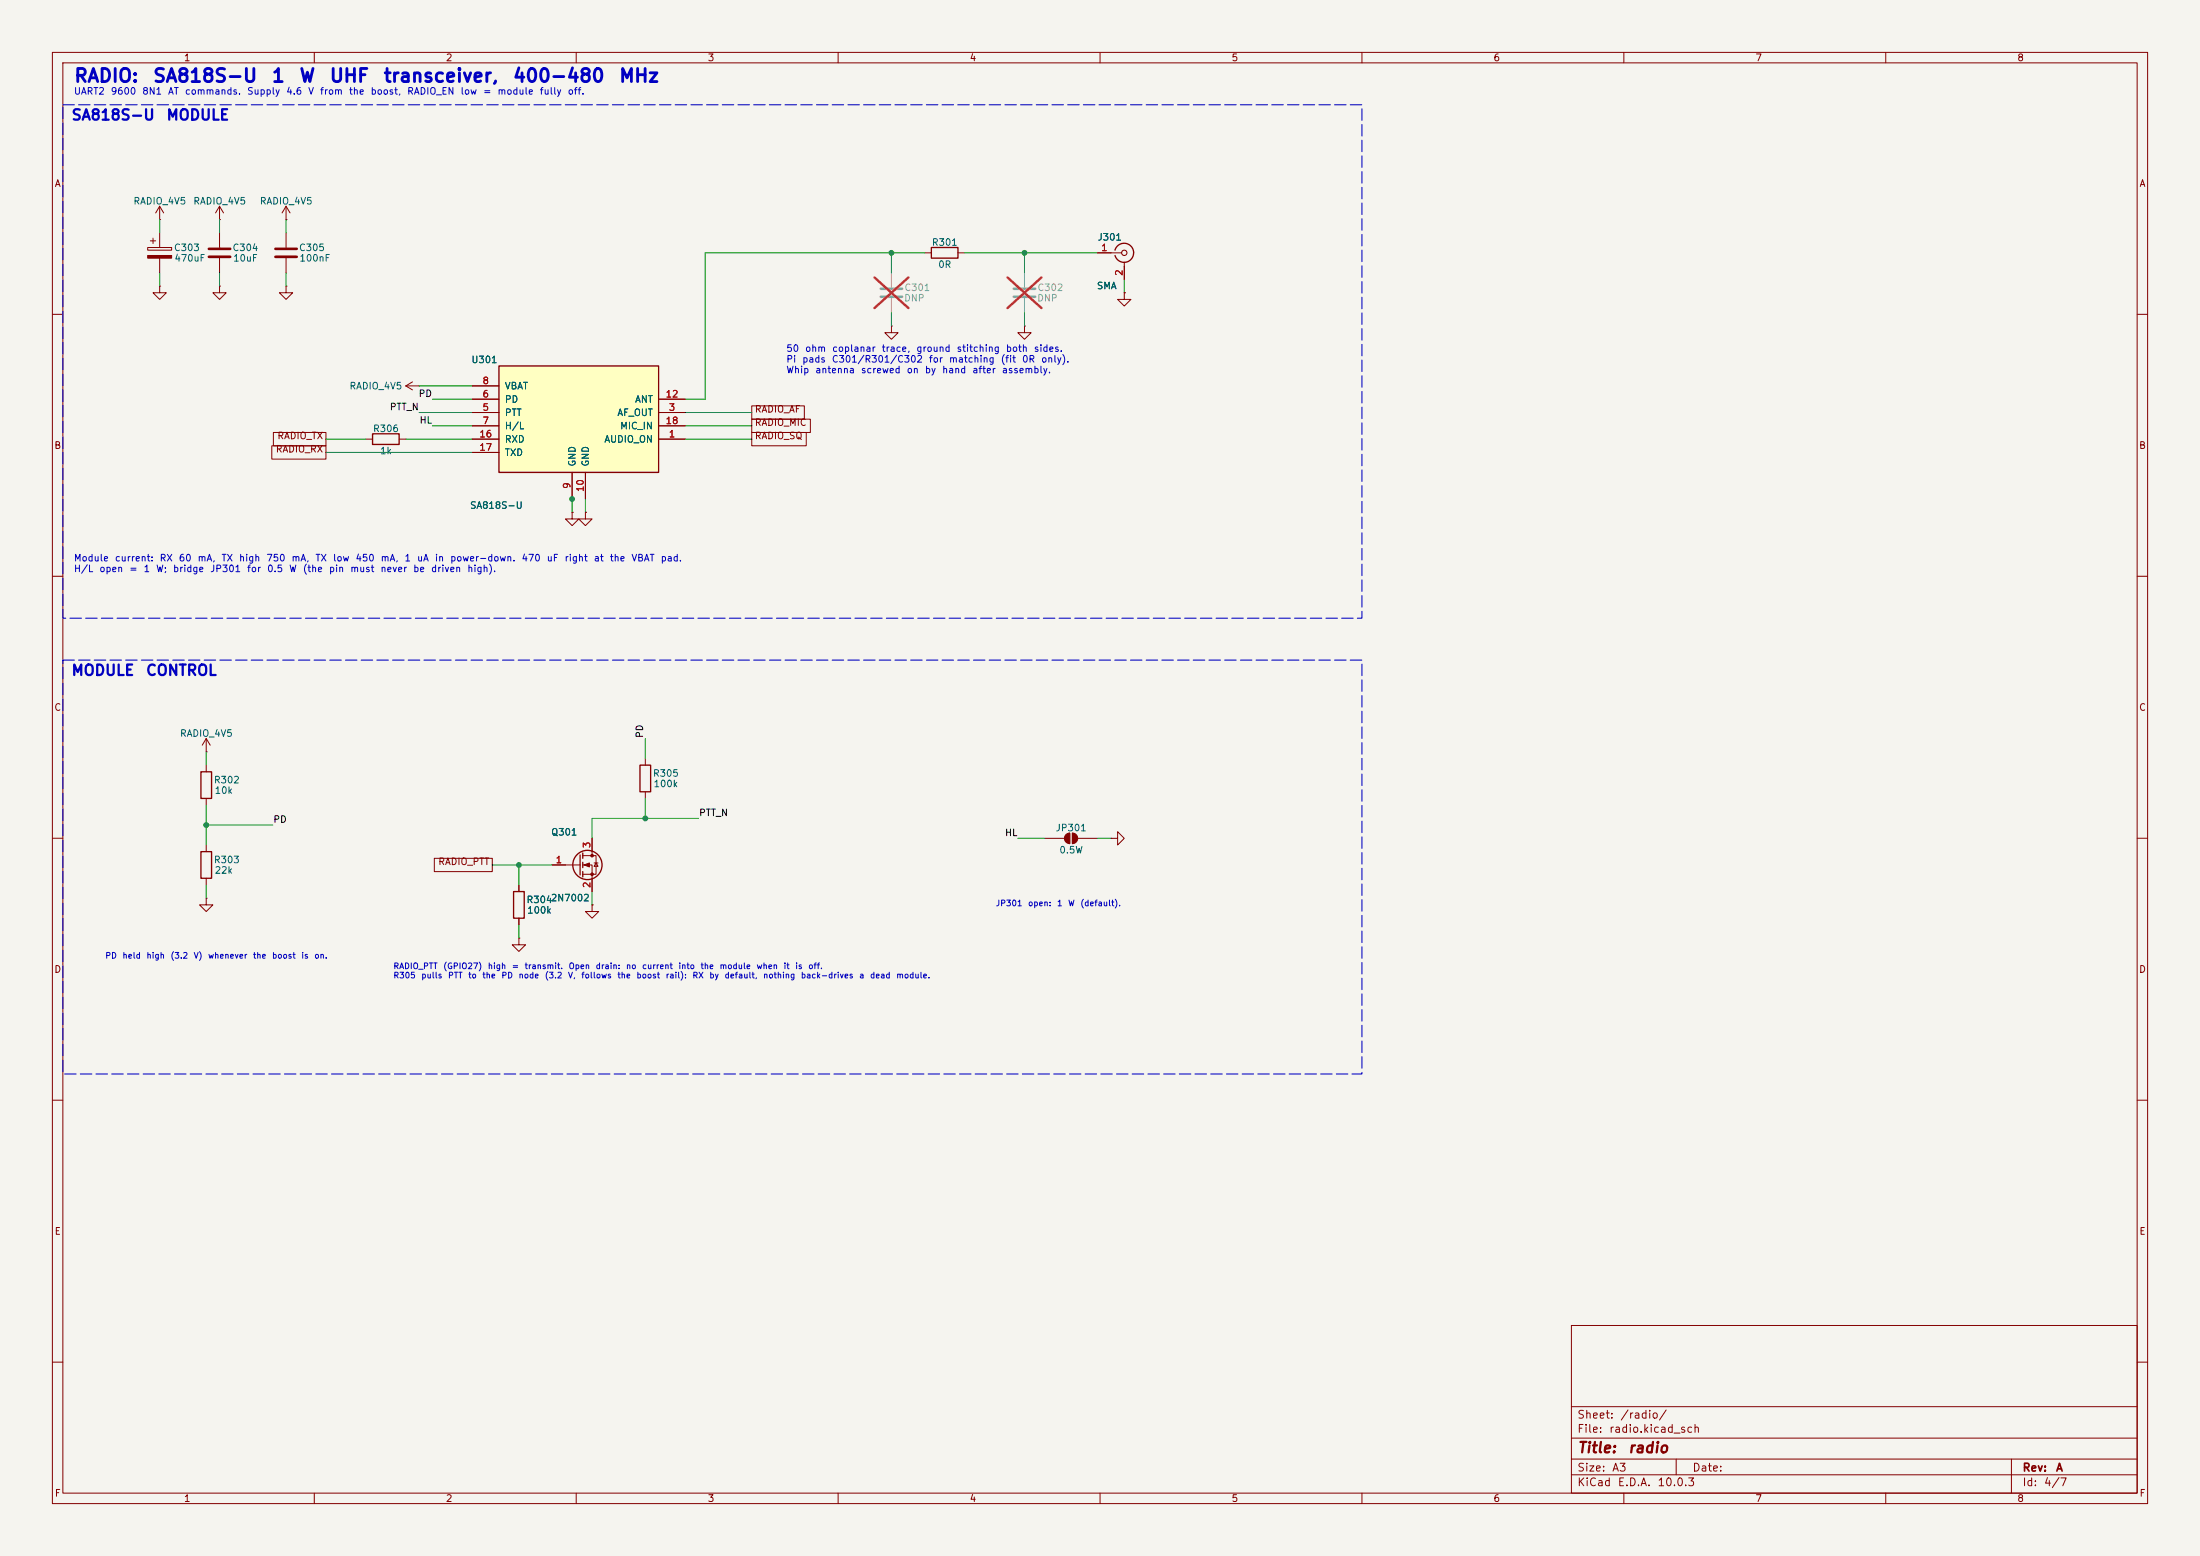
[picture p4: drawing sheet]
<svg xmlns="http://www.w3.org/2000/svg" width="420mm" height="297mm" viewBox="0 0 420 297" stroke-linecap="round" stroke-linejoin="round" font-family="sans-serif">
<path d="M0 0h420v297h-420z" fill="#f5f4ef" stroke="#f5f4ef" stroke-width=".19"/>
<g fill="none" stroke="#840000" stroke-width=".19">
<path d="M10 10h400v277h-400zM12 12h396v273h-396zM60 10v2M110 10v2M160 10v2M210 10v2M260 10v2M310 10v2M360 10v2M30.5 39.4l-.8 1.2M30.5 39.4l.7 1.2M30.5 39.4v2.5"/>
<path d="M30.5 41.9h.1M10 60h2M408 60h2M10 110h2M408 110h2M10 160h2M408 160h2M10 210h2M408 210h2M300 253h108v32h-108zM10 260h2M300 278.5h108"/>
<path d="M300 274.5h108M300 268.5h108M320 278.5v3M384 278.5v6.5M408 260h2M60 285v2M110 285v2M160 285v2M210 285v2M260 285v2M300 281.5h108M310 285v2"/>
<path d="M360 285v2"/>
</g>
<path d="M95.2 69.9h30.5v20.3h-30.5z" fill="#ffffc2"/>
<g fill="none" stroke="#840000" stroke-width=".25">
<path d="M177.8 47.2h5.1v2.1h-5.1zM212.9 47.8a1.82 1.82 0 0 1 2-1.3 1.82 1.82 0 0 1 1.5 1.8M216.4 48.3a1.81 1.81 0 0 1-1.5 1.8 1.81 1.81 0 0 1-2-1.3M95.2 69.9h30.5v20.3h-30.5zM71.1 82.8h5.1v2h-5.1zM38.4 147.3h2v5.1h-2zM122.2 146.1h2v5h-2zM38.4 162.6h2v5h-2zM98 170.2h2.1v5.1h-2.1zM110.7 163.2v3.8M111.3 162.8v1M111.3 164.6v1"/>
<path d="M111.3 166.4v1"/>
<circle cx="112.1" cy="165.1" r="2.79"/>
</g>
<g fill="none" stroke="#840000" stroke-width=".19">
<path d="M41.9 39.4v2.5M41.9 39.4l-.8 1.2M41.9 39.4l.8 1.2M54.6 39.4l-.8 1.2M54.6 39.4l.8 1.2M54.6 39.4v2.5M28.2 47.2h4.6v.6h-4.6zM28.7 46h1M29.2 45.5v1M30.5 54.6v1.3h1.2l-1.2 1.3-1.3-1.3h1.3M30.5 54.6h.1M30.5 44.5v2.7"/>
<path d="M30.5 49.3v2.8M41.9 41.9h.1M41.9 54.6v1.3h1.3l-1.3 1.3-1.3-1.3h1.3M41.9 54.6h.1M41.9 44.5v2.7M41.9 49.3v2.8M54.6 54.6v1.3h1.3l-1.3 1.3-1.3-1.3h1.3M54.6 54.6h.1M54.6 41.9h.1M54.6 44.5v2.7M54.6 49.3v2.8M176.5 48.3h1.3"/>
<path d="M182.9 48.3h1.2M209.5 48.3h4.6M214.6 55.9v1.3h1.3l-1.3 1.2-1.2-1.2h1.2M214.6 55.9h.1M214.6 50v3.3M77.5 73.7h2.5M77.5 73.7l1.2 .7M78.7 72.9l-1.2 .8M80 73.7h.1M90.2 78.7h5M90.2 76.2h5M90.2 73.7h5"/>
<path d="M125.7 78.7h5.1M125.7 76.2h5.1M143.5 77.5h10.1v2.5h-10.1zM170.2 62.2v1.3h1.2l-1.2 1.3-1.3-1.3h1.3M170.2 62.2h.1M195.6 62.2v1.3h1.2l-1.2 1.3-1.3-1.3h1.3M195.6 62.2h.1M51.9 85.1h10.3v2.5h-10.3zM52.2 82.5h10v2.6h-10zM69.8 83.8h1.3M76.2 83.8h1.3M90.2 83.8h5"/>
<path d="M90.2 81.3h5M90.2 86.4h5M109.2 97.8v1.3h1.3l-1.3 1.2-1.3-1.2h1.3M109.2 97.8h.1M109.2 90.2v5.1M111.8 97.8v1.3h1.2l-1.2 1.2-1.3-1.2h1.3M111.8 97.8h.1M111.8 90.2v5.1M125.7 83.8h5.1M125.7 81.3h5.1M143.5 80h11.2v2.6h-11.2zM143.5 82.5h10.4v2.6h-10.4z"/>
<path d="M39.4 143.5h.1M39.4 141l-.8 1.2M39.4 141l.7 1.2M39.4 141v2.5M39.4 146.1v1.2M39.4 152.4v1.3M123.2 144.8v1.3M123.2 151.1v1.3M204.2 159v2M204.7 159v2M39.4 171.5v1.2h1.2l-1.2 1.3-1.3-1.3h1.3M39.4 171.5h.1"/>
<path d="M39.4 161.3v1.3M39.4 167.6v1.3M82.9 163.8h11.1v2.6h-11.1zM99.1 179.1v1.2h1.2l-1.2 1.3-1.3-1.3h1.3M99.1 179.1h.1M99.1 168.9v1.3M99.1 175.3v1.2M105.4 165.1h5.3M111.3 163.3h2.5v3.6h-2.5M111.3 165.1h1.7v5.1M113 172.7v1.3h1.3l-1.3 1.3-1.2-1.3h1.2M113 172.7h.1"/>
<path d="M113 160v3.3M113.4 164.7h.8M113.8 164.7l.4 .7h-.8zM199.4 160h3.8M205.7 160h3.8M212.1 160h1.3v-1.2l1.2 1.2-1.2 1.3v-1.3M212.1 160h.1"/>
</g>
<path d="M39.9 47.5h4M39.9 49h4M52.6 47.5h4M52.6 49h4" fill="none" stroke="#840000" stroke-width=".51"/>
<g fill="#840000" stroke="#840000" stroke-width=".19">
<path d="M28.2 48.8h4.6v.5h-4.6z"/>
<path d="M111.5 165.1l1-.4v.8z"/>
<path d="M203.5 159.3l.7-.3v2a1.02 1.02 0 0 1-.9-.6 1.02 1.02 0 0 1 .2-1.1z"/>
<path d="M204.7 159a1.02 1.02 0 0 1 1 1 1.02 1.02 0 0 1-1 1z"/>
<circle cx="113" cy="163.3" r=".25"/>
<circle cx="113" cy="166.9" r=".25"/>
</g>
<path d="M168.1 55.1h4.1M168.1 56.6h4.1M193.5 55.1h4.1M193.5 56.6h4.1" fill="none" stroke="#9c9b98" stroke-width=".51"/>
<path d="M170.2 52.1v2.8M170.2 56.9v2.8M195.6 52.1v2.8M195.6 56.9v2.8" fill="none" stroke="#9c9b98" stroke-width=".19"/>
<path d="M166.9 53l6.5 5.8M173.4 53l-6.5 5.8M192.3 53l6.5 5.8M198.8 53l-6.5 5.8" fill="none" stroke="#e12e31" stroke-width=".46"/>
<circle cx="214.6" cy="48.3" r=".51" fill="none" stroke="#840000" stroke-width=".2"/>
<g fill="none" stroke="#009600" stroke-width=".19">
<path d="M30.5 41.9v2.6M30.5 52.1v2.5M41.9 41.9v2.6M41.9 52.1v2.5M54.6 41.9v2.6M54.6 52.1v2.5M170.2 48.3v3.8M170.2 59.7v2.5M176.5 48.3h-41.9v27.9h-3.8M184.1 48.3h25.4M195.6 48.3v3.8M195.6 59.7v2.5"/>
<path d="M214.6 53.3v2.6M80 78.7h10.2M80 73.7h10.2M82.5 76.2h7.7M130.8 78.7h12.7M62.2 83.8h7.6M62.2 86.4h28M77.5 83.8h12.7M82.5 81.3h7.7M109.2 95.3v2.5M111.8 95.3v2.5M130.8 83.8h12.7"/>
<path d="M130.8 81.3h12.7M39.4 143.5v2.6M39.4 153.7v7.6M39.4 157.5h12.7M123.2 141v3.8M123.2 152.4v3.8M133.3 156.2h-20.3v3.8M39.4 168.9v2.6M94 165.1h11.4M99.1 165.1v3.8M99.1 176.5v2.6M113 170.2v2.5"/>
<path d="M194.3 160h5.1M209.5 160h2.6"/>
</g>
<path d="M12 20h248v98h-248zM12 126h248v79h-248z" fill="none" stroke="#0000c2" stroke-width=".2" stroke-dasharray="2.2 .8"/>
<g fill="#009600" stroke="#009600" stroke-width=".19">
<circle cx="109.2" cy="95.3" r=".46"/>
<circle cx="170.2" cy="48.3" r=".46"/>
<circle cx="195.6" cy="48.3" r=".46"/>
<circle cx="123.2" cy="156.2" r=".46"/>
<circle cx="39.4" cy="157.5" r=".46"/>
<circle cx="99.1" cy="165.1" r=".46"/>
</g>
<g font-size="2.5" fill="#0000c2">
<text x="14" y="16.3">RADIO:</text>
<text x="29" y="16.3">SA818S-U</text>
<text x="51.7" y="16.3">1</text>
<text x="57" y="16.3">W</text>
<text x="62.8" y="16.3">UHF</text>
<text x="73" y="16.3">transceiver,</text>
<text x="97.7" y="16.3">400-480</text>
<text x="118" y="16.3">MHz</text>
</g>
<g font-size="2" fill="#0000c2">
<text x="13.5" y="23.4">SA818S-U</text>
<text x="31.6" y="23.4">MODULE</text>
<text x="13.5" y="129.5">MODULE</text>
<text x="27.7" y="129.5">CONTROL</text>
</g>
<g font-size="2" fill="#840000">
<text x="301" y="277.8">Title:</text>
<text x="310.7" y="277.8">radio</text>
</g>
<g font-size="1.5" fill="#840000">
<text x="301" y="273.8">File:</text>
<text x="301" y="271.1">Sheet:</text>
<text x="307.1" y="273.8">radio.kicad_sch</text>
<text x="309.2" y="271.1">/radio/</text>
<text x="301" y="281.2">Size:</text>
<text x="307.6" y="281.2">A3</text>
<text x="323" y="281.2">Date:</text>
<text x="386" y="281.2">Rev:</text>
<text x="392.4" y="281.2">A</text>
<text x="301" y="284">KiCad</text>
<text x="308.7" y="284">E.D.A.</text>
<text x="316.3" y="284">10.0.3</text>
<text x="386" y="284">Id:</text>
<text x="390.1" y="284">4/7</text>
</g>
<g font-size="1.3" fill="#840000">
<text x="35" y="12">1</text>
<text x="85" y="12">2</text>
<text x="135" y="12">3</text>
<text x="185" y="12">4</text>
<text x="235" y="12">5</text>
<text x="285" y="12">6</text>
<text x="335" y="12">7</text>
<text x="385" y="12">8</text>
<text x="10.3" y="36">A</text>
<text x="408.3" y="36">A</text>
<text x="144" y="79.1">RADIO_AF</text>
<text x="144" y="81.6">RADIO_MIC</text>
<text x="10.3" y="86">B</text>
<text x="52.5" y="86.7">RADIO_RX</text>
<text x="52.8" y="84.1">RADIO_TX</text>
<text x="144" y="84.1">RADIO_SQ</text>
<text x="408.2" y="86">B</text>
<text x="10.3" y="136">C</text>
<text x="408.2" y="136">C</text>
<text x="83.6" y="165.4">RADIO_PTT</text>
<text x="10.3" y="186">D</text>
<text x="408.2" y="186">D</text>
<text x="10.3" y="236">E</text>
<text x="408.3" y="236">E</text>
<text x="10.3" y="286">F</text>
<text x="35" y="287">1</text>
<text x="85" y="287">2</text>
<text x="135" y="287">3</text>
<text x="185" y="287">4</text>
<text x="235" y="287">5</text>
<text x="285" y="287">6</text>
<text x="335" y="287">7</text>
<text x="385" y="287">8</text>
<text x="408.3" y="286">F</text>
</g>
<g font-size="1.3" fill="#0000c2">
<text x="14" y="18.4">UART2</text>
<text x="21" y="18.4">9600</text>
<text x="27" y="18.4">8N1</text>
<text x="32" y="18.4">AT</text>
<text x="35.2" y="18.4">commands.</text>
<text x="47.1" y="18.4">Supply</text>
<text x="54.5" y="18.4">4.6</text>
<text x="58.7" y="18.4">V</text>
<text x="61" y="18.4">from</text>
<text x="66.5" y="18.4">the</text>
<text x="70.6" y="18.4">boost,</text>
<text x="77.6" y="18.4">RADIO_EN</text>
<text x="87.8" y="18.4">low</text>
<text x="92.1" y="18.4">=</text>
<text x="94.9" y="18.4">module</text>
<text x="102.9" y="18.4">fully</text>
<text x="108.3" y="18.4">off.</text>
<text x="150" y="67.5">50</text>
<text x="150" y="69.5">Pi</text>
<text x="150" y="71.6">Whip</text>
<text x="153" y="69.5">pads</text>
<text x="153.6" y="67.5">ohm</text>
<text x="155.5" y="71.6">antenna</text>
<text x="158.7" y="69.5">C301/R301/C302</text>
<text x="158.8" y="67.5">coplanar</text>
<text x="164.3" y="71.6">screwed</text>
<text x="168.2" y="67.5">trace,</text>
<text x="173" y="71.6">on</text>
<text x="174.8" y="67.5">ground</text>
<text x="176.5" y="71.6">by</text>
<text x="177.2" y="69.5">for</text>
<text x="179.7" y="71.6">hand</text>
<text x="181.1" y="69.5">matching</text>
<text x="182.5" y="67.5">stitching</text>
<text x="185.5" y="71.6">after</text>
<text x="190.9" y="69.5">(fit</text>
<text x="191.2" y="71.6">assembly.</text>
<text x="191.9" y="67.5">both</text>
<text x="195" y="69.5">0R</text>
<text x="197.3" y="67.5">sides.</text>
<text x="198.7" y="69.5">only).</text>
<text x="14" y="107.5">Module</text>
<text x="21.8" y="107.5">current:</text>
<text x="30.4" y="107.5">RX</text>
<text x="34" y="107.5">60</text>
<text x="37.6" y="107.5">mA,</text>
<text x="42.2" y="107.5">TX</text>
<text x="45.5" y="107.5">high</text>
<text x="50.7" y="107.5">750</text>
<text x="55.5" y="107.5">mA,</text>
<text x="60.1" y="107.5">TX</text>
<text x="63.4" y="107.5">low</text>
<text x="67.8" y="107.5">450</text>
<text x="72.6" y="107.5">mA,</text>
<text x="77.1" y="107.5">1</text>
<text x="79.5" y="107.5">uA</text>
<text x="82.9" y="107.5">in</text>
<text x="85.8" y="107.5">power-down.</text>
<text x="99.5" y="107.5">470</text>
<text x="104.3" y="107.5">uF</text>
<text x="107.7" y="107.5">right</text>
<text x="113.3" y="107.5">at</text>
<text x="116.3" y="107.5">the</text>
<text x="120.4" y="107.5">VBAT</text>
<text x="126" y="107.5">pad.</text>
<text x="14" y="109.5">H/L</text>
<text x="18.9" y="109.5">open</text>
<text x="24.6" y="109.5">=</text>
<text x="27.3" y="109.5">1</text>
<text x="29.7" y="109.5">W;</text>
<text x="32.9" y="109.5">bridge</text>
<text x="40" y="109.5">JP301</text>
<text x="47.1" y="109.5">for</text>
<text x="50.9" y="109.5">0.5</text>
<text x="55.1" y="109.5">W</text>
<text x="57.7" y="109.5">(the</text>
<text x="62.7" y="109.5">pin</text>
<text x="66.8" y="109.5">must</text>
<text x="72.5" y="109.5">never</text>
<text x="78.8" y="109.5">be</text>
<text x="82.2" y="109.5">driven</text>
<text x="89.1" y="109.5">high).</text>
</g>
<g font-size="1.3" fill="#006464">
<text x="25.4" y="39.3">RADIO_4V5</text>
<text x="36.8" y="39.3">RADIO_4V5</text>
<text x="49.5" y="39.3">RADIO_4V5</text>
<text x="177.8" y="47.2">R301</text>
<text x="209.4" y="46.2">J301</text>
<text x="33.1" y="48.2">C303</text>
<text x="33.2" y="50.2">470uF</text>
<text x="44.3" y="48.2">C304</text>
<text x="44.4" y="50.2">10uF</text>
<text x="57" y="48.2">C305</text>
<text x="57.1" y="50.2">100nF</text>
<text x="179" y="51.4">0R</text>
<text x="209.3" y="55.5">SMA</text>
<text x="89.9" y="69.6">U301</text>
<text x="66.6" y="74.6">RADIO_4V5</text>
<text x="96.3" y="77.2">PD</text>
<text x="96.3" y="74.6">VBAT</text>
<text x="121.1" y="77.2">ANT</text>
<text x="71.1" y="82.8">R306</text>
<text x="96.3" y="79.7">PTT</text>
<text x="96.3" y="82.3">H/L</text>
<text x="117.7" y="79.7">AF_OUT</text>
<text x="118.3" y="82.3">MIC_IN</text>
<text x="72.4" y="87">1k</text>
<text x="96.3" y="84.8">RXD</text>
<text x="96.3" y="87.3">TXD</text>
<text x="110.2" y="89.2" transform="rotate(-90 110.2 89.2)">GND</text>
<text x="112.7" y="89.2" transform="rotate(-90 112.7 89.2)">GND</text>
<text x="115.3" y="84.8">AUDIO_ON</text>
<text x="89.6" y="97.4">SA818S-U</text>
<text x="34.2" y="140.9">RADIO_4V5</text>
<text x="40.7" y="149.8">R302</text>
<text x="124.5" y="148.6">R305</text>
<text x="40.9" y="151.8">10k</text>
<text x="124.7" y="150.6">100k</text>
<text x="105.1" y="159.8">Q301</text>
<text x="201.4" y="159">JP301</text>
<text x="40.7" y="165.1">R303</text>
<text x="40.9" y="167.1">22k</text>
<text x="202.1" y="163.2">0.5W</text>
<text x="100.4" y="172.7">R304</text>
<text x="105" y="172.4">2N7002</text>
<text x="100.5" y="174.7">100k</text>
</g>
<g font-size="1.3" fill="#a90000">
<text x="210.1" y="48.2">1</text>
<text x="214.6" y="52.8" transform="rotate(-90 214.6 52.8)">2</text>
<text x="92" y="76.2">6</text>
<text x="92" y="73.6">8</text>
<text x="127" y="76.2">12</text>
<text x="91.4" y="83.8">16</text>
<text x="92" y="78.7">5</text>
<text x="92" y="81.3">7</text>
<text x="127" y="81.3">18</text>
<text x="127.6" y="83.8">1</text>
<text x="127.6" y="78.7">3</text>
<text x="91.4" y="86.3">17</text>
<text x="109.2" y="93.4" transform="rotate(-90 109.2 93.4)">9</text>
<text x="111.7" y="94" transform="rotate(-90 111.7 94)">10</text>
<text x="113" y="162" transform="rotate(-90 113 162)">3</text>
<text x="106" y="165.1">1</text>
<text x="113" y="169.6" transform="rotate(-90 113 169.6)">2</text>
</g>
<g font-size="1.3" fill="#939391">
<text x="172.5" y="57.9">DNP</text>
<text x="172.5" y="55.9">C301</text>
<text x="197.9" y="57.9">DNP</text>
<text x="197.9" y="55.9">C302</text>
</g>
<g font-size="1.3" fill="#0f0f0f">
<text x="79.8" y="76.1">PD</text>
<text x="74.3" y="78.6">PTT_N</text>
<text x="80" y="81.2">HL</text>
<text x="123.1" y="141" transform="rotate(-90 123.1 141)">PD</text>
<text x="52.1" y="157.4">PD</text>
<text x="133.3" y="156.1">PTT_N</text>
<text x="191.7" y="159.9">HL</text>
</g>
<g font-size="1.1" fill="#0000c2">
<text x="190" y="173.2">JP301</text>
<text x="196.2" y="173.2">open:</text>
<text x="201.7" y="173.2">1</text>
<text x="203.8" y="173.2">W</text>
<text x="206.1" y="173.2">(default).</text>
<text x="20" y="183.2">PD</text>
<text x="23.3" y="183.2">held</text>
<text x="27.9" y="183.2">high</text>
<text x="32.4" y="183.2">(3.2</text>
<text x="36.9" y="183.2">V)</text>
<text x="39.6" y="183.2">whenever</text>
<text x="48.2" y="183.2">the</text>
<text x="51.8" y="183.2">boost</text>
<text x="57.4" y="183.2">is</text>
<text x="59.9" y="183.2">on.</text>
<text x="75" y="185.2">RADIO_PTT</text>
<text x="84.5" y="185.2">(GPIO27)</text>
<text x="93" y="185.2">high</text>
<text x="97.6" y="185.2">=</text>
<text x="100" y="185.2">transmit.</text>
<text x="108.5" y="185.2">Open</text>
<text x="113.6" y="185.2">drain:</text>
<text x="119.4" y="185.2">no</text>
<text x="122.5" y="185.2">current</text>
<text x="129.4" y="185.2">into</text>
<text x="133.6" y="185.2">the</text>
<text x="137.3" y="185.2">module</text>
<text x="144.3" y="185.2">when</text>
<text x="149.5" y="185.2">it</text>
<text x="151.7" y="185.2">is</text>
<text x="154.2" y="185.2">off.</text>
<text x="75" y="187">R305</text>
<text x="80.3" y="187">pulls</text>
<text x="85.4" y="187">PTT</text>
<text x="89.3" y="187">to</text>
<text x="92" y="187">the</text>
<text x="95.6" y="187">PD</text>
<text x="98.9" y="187">node</text>
<text x="103.9" y="187">(3.2</text>
<text x="108.3" y="187">V,</text>
<text x="110.9" y="187">follows</text>
<text x="117.8" y="187">the</text>
<text x="121.4" y="187">boost</text>
<text x="127" y="187">rail):</text>
<text x="132.1" y="187">RX</text>
<text x="135.3" y="187">by</text>
<text x="138.2" y="187">default,</text>
<text x="145.6" y="187">nothing</text>
<text x="152.8" y="187">back-drives</text>
<text x="163.9" y="187">a</text>
<text x="166" y="187">dead</text>
<text x="171" y="187">module.</text>
</g>
</svg>
